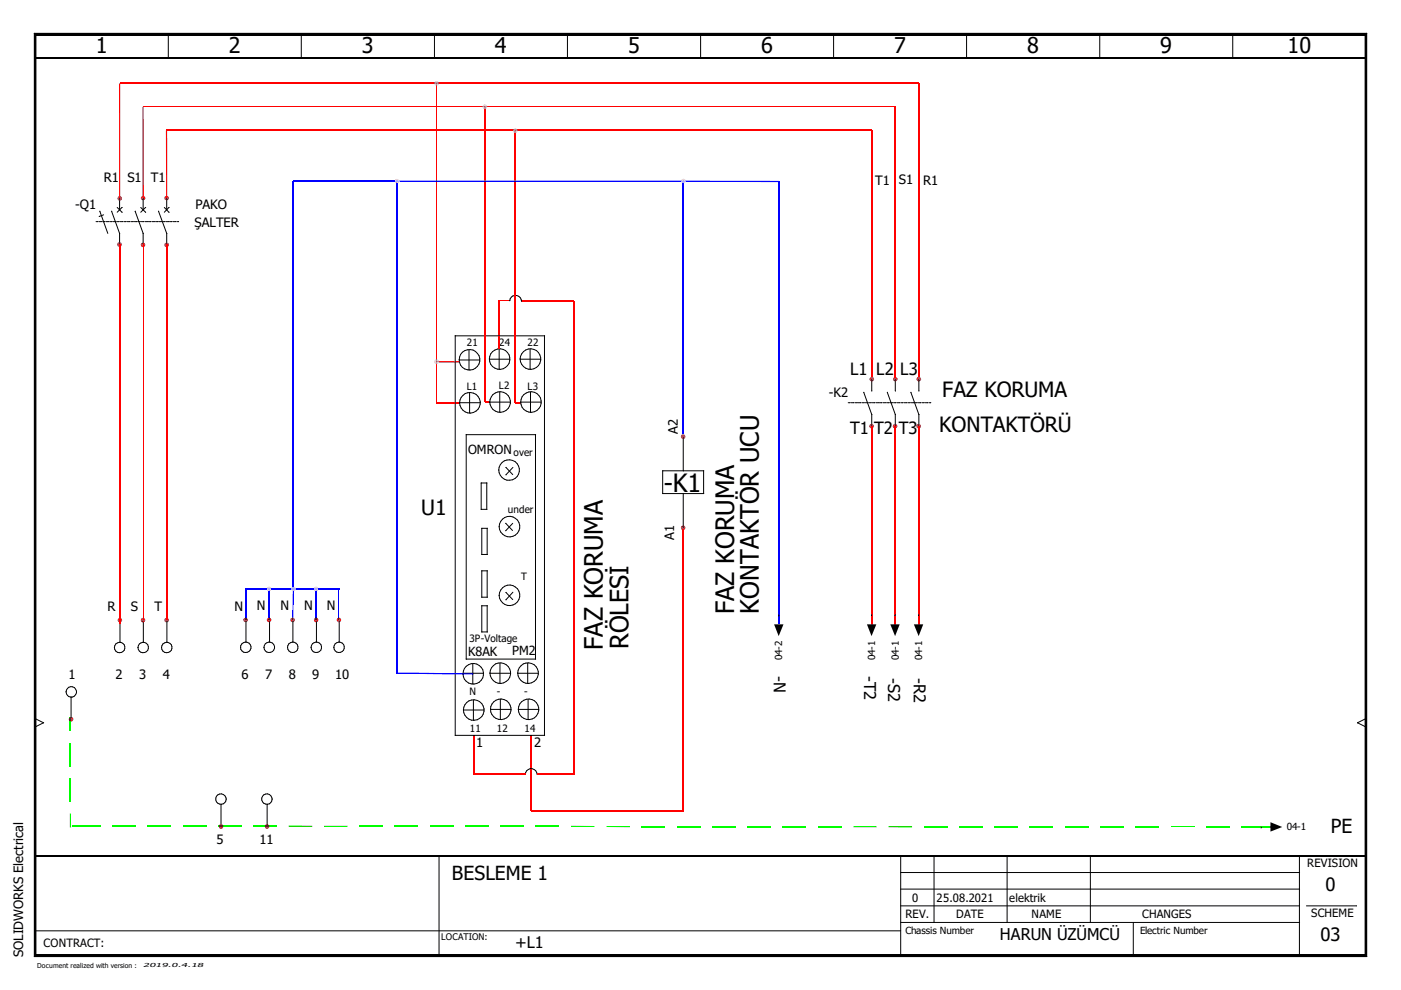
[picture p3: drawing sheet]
<svg xmlns="http://www.w3.org/2000/svg" width="297mm" height="210mm" viewBox="0 0 297 210" stroke-linecap="round" stroke-linejoin="round" font-family="sans-serif">
<path d="M.1 0h296.8v209.8h-296.8z" fill="none" stroke="#fff" stroke-width=".21"/>
<g fill="none" stroke="#000" stroke-width=".21">
<path d="M7.3 7.1l.3 .4zM7.3 7.1h282.5zM7.3 7.1v195.7zM7.3 7.1h282.5v195.7h-282.5zM7.6 7.5h281.8zM7.6 7.5v194.9zM7.6 7.5h281.8v194.9h-281.8zM35.7 7.2v5M63.9 7.2v5M92.2 7.2l-.1 5M120.4 7.2l-.1 5M148.6 7.2l-.1 5"/>
<path d="M176.8 7.2l-.1 5M205 7.2l-.1 5M233.2 7.2v5M261.4 7.2v5M289.4 7.5v194.9zM289.8 7.1l-.4 .4zM289.8 7.1v195.7zM20.4 47h.4M21 47h.5M21.2 44.8l1.7 4.7M21.8 47h.5M22 45.6l-.9 .3"/>
<path d="M22.5 47h.5M23.2 47h.6M23.7 44.8l1.7 4.7M24 47h.5M24.7 47h.6M24.8 44l1.1 1M25.4 49.5h.1M25.4 42v2.5M25.4 49.5v2.5M25.5 47h.5M25.9 44l-1.1 1M26.2 47h.6"/>
<path d="M27 47h.5M27.7 47h.6M28.5 47h.5M28.7 44.8l1.6 4.7M28.7 44.8h.1M29.2 47h.6M29.8 44l1.1 1M30 47h.5M30.3 42v2.5M30.3 49.5v2.5M30.3 49.5h.1M30.3 44.5h.1"/>
<path d="M30.7 47h.6M30.9 44l-1.1 1M31.5 47h.5M32.2 47h.6M33 47h.5M33.7 44.8l1.6 4.7M33.7 47h.5M34.5 47h.5M34.8 44l1 1M35.2 47h.6M35.3 49.5h.1M35.3 42l.1 2.5"/>
<path d="M35.3 49.5v2.5M35.8 44h.1M35.8 45h.1M35.8 44l-1 1M35.9 47h.6M36.7 47h.6M37.5 47h.4M110.3 76.1h.1M110.3 76.2h4.4M112.4 74v4.3M110.4 85.3h4.4M24.3 137.3h.1"/>
<path d="M25.4 131.7l.1 4.4M29.2 137.3h.1M30.4 131.7v4.4M34.2 137.3h.1M35.4 136.1h.1M35.4 131.7v4.4M7.4 154.1h.1M7.4 152.4l1.8 .8M9.2 153.2l-1.8 .9M9.2 153.2h.1M14 146.7h.1M15.1 147.8v4.5"/>
<path d="M287.8 153.2h.1M287.8 153.2l1.8 .9M289.6 154.1h.1M289.6 152.4l-1.8 .8M46.9 170.6v4.4M48 169.4h.1M7.4 197.4h183.6M93.1 181.5v21.1M191 195.6h84.5M191 192.1h84.5M191 188.5h84.5M191 185h84.5"/>
<path d="M191 181.5v21.1M198.1 181.5l-.1 14.1M213.6 181.5l-.1 14.1M231.2 181.5v14.1M240.3 195.6v7M275.5 181.5h.1M275.5 181.5v21.1M277 192.1h10.6M7.3 202.8h282.5zM7.6 202.4l-.3 .4zM7.6 202.4h281.8zM289.4 202.4l.4 .4z"/>
<circle cx="112.5" cy="76.1" r="2.19"/>
<circle cx="25.4" cy="137.3" r="1.11"/>
<circle cx="30.4" cy="137.3" r="1.11"/>
<circle cx="35.4" cy="137.3" r="1.11"/>
<circle cx="15.1" cy="146.7" r="1.12"/>
<circle cx="46.9" cy="169.4" r="1.11"/>
</g>
<path d="M7.3 7.3h282.5M7.3 202.6h282.5" fill="none" stroke="#000" stroke-width=".38"/>
<path d="M7.3 7.1l.3 .4zM289.8 7.1l-.4 .4zM7.6 202.4l-.3 .4zM289.4 202.4l.4 .4z" fill="#000"/>
<path d="M7.4 7.1v195.7M7.4 12.2h282.2M289.6 7.1v195.7M7.4 181.5h282.2" fill="none" stroke="#000" stroke-width=".34"/>
<path d="M25.4 17.7v24.4M30.3 22.6v19.4M25.4 51.8v80.6M35.3 51.9v79.6M110.6 63.9h11.1" fill="none" stroke="#f00" stroke-width=".25"/>
<path d="M35.3 27.6v14.4" fill="none" stroke="#f00" stroke-width=".3"/>
<path d="M62.2 38.4v86.4" fill="none" stroke="#00f" stroke-width=".25"/>
<path d="M30.3 51.9v79.6" fill="none" stroke="#f00" stroke-width=".21"/>
<path d="M109.3 85.2h1.1v.3h-1.1z" fill-rule="evenodd" fill="#f00"/>
<g fill="none" stroke="#000" stroke-width=".21">
<path d="M97.4 76.3h.1M97.4 76.3h4.3M99.4 74.1l.1 4.3M103.8 76.1h.1M103.8 76.2h4.3M105.8 74v4.3M105.8 78.3h.1M115.5 71.2l-.1 84.7M97.4 85.4h4.5M103.8 85.3h4.4M107.3 99.1l1.4 1.5M108.8 99.1l-1.5 1.6"/>
<path d="M110.4 85.3h.1M112.5 83.1v4.3M113.5 92.2l.1 47.5M103.2 102.4v5.6M103.2 102.4h-1.2v5.6h1.2M109.8 142.7h.1M109.8 142.7h4.4M109.9 150.4h4.4M109.9 150.4h.1M111.9 140.6v4.3M112 148.3v4.3M111.4 164.2a1.23 1.23 0 0 1 1.2-1.2 1.23 1.23 0 0 1 1.3 1.2"/>
<circle cx="99.5" cy="76.3" r="2.18"/>
<circle cx="105.9" cy="76.1" r="2.18"/>
<circle cx="112.6" cy="85.2" r="2.18"/>
<circle cx="112" cy="142.7" r="2.19"/>
<circle cx="112.1" cy="150.4" r="2.18"/>
</g>
<path d="M92.5 76.7h4.9M105.8 63.7v10.3M121.7 63.9v100.3h-7.8M144.9 112.1v59.8M112.6 155.9v16h32.5" fill="none" stroke="#f00" stroke-width=".25"/>
<path d="M105.8 63.7h2.3" fill="none" stroke="#f00" stroke-width=".21"/>
<path d="M102.8 85.1h1v.2h-1z" fill-rule="evenodd" fill="#f00"/>
<path d="M25.4 17.7h169.5M194.8 17.7v62.3M35.3 27.6h149.6M102.8 22.6v62.6M109.3 27.7v57.6M184.8 27.6v52.4M189.8 22.6v57.4M92.5 85.4h4.9M184.8 90.4v42M189.8 90.4v42M194.8 90.4v42M100.5 155.9v8.3h10.9" fill="none" stroke="#f00" stroke-width=".25"/>
<g fill="none" stroke="#000" stroke-width=".21">
<path d="M108.1 63.8a1.02 1.02 0 0 1 1-1.1 1.25 1.25 0 0 1 1.5 1.2M115.4 71.2h-18.9v84.7h19M97.4 85.4h.1M99.6 83.2v4.3M103.8 85.3h.1M105.7 99.7h.1M106 83.1v4.3M113.6 92.2h-14.8v47.5h14.7M144.9 92.6v7.2M149.2 99.8v4.8M149.2 99.8h-8.7v4.8h8.7M179.8 85.4h.5"/>
<path d="M180.5 85.4h.5M181.2 85.4h.6M181.9 85.4h.6M182.7 85.4h.6M183.2 83.2l1.6 4.7M183.5 85.4h.5M184.2 85.4h.5M184.8 80.4l.1 2.5M184.8 87.9v2.5M184.8 87.9h.1M185 85.4h.5M185.7 85.4h.6"/>
<path d="M186.4 85.4h.6M187.2 85.4h.5M188 85.4h.5M188.2 83.2l1.6 4.7M188.7 85.4h.5M189.4 85.4h.6M189.8 87.9h.1M189.8 80.4l.1 2.5M189.8 87.9v2.5M190.2 85.4h.6M191 85.4h.5M191.7 85.4h.5"/>
<path d="M192.4 85.4h.6M193.2 83.2l1.6 4.7M193.2 85.4h.5M193.9 85.4h.6M194.7 85.4h.5M194.8 87.9h.1M194.8 80.4l.1 2.5M194.8 87.9v2.5M195.4 85.4h.6M196.2 85.4h.5M196.9 85.4h.5M102.1 112h1.2v5.6h-1.2z"/>
<path d="M105.8 111.7h.1M107.3 111l1.4 1.5M108.7 111l-1.4 1.5M144.9 104.6v7.3M51 137.2h.1M52.2 131.7v4.4M56 137.2h.1M57.1 131.7l.1 4.4M61 137.2h.1M62.1 136.1h.1M62.1 131.7v4.4M66 137.2h.1"/>
<path d="M67.1 131.7v4.4M102.1 121h1.2v5.6h-1.2zM102.1 128.4h1.2v5.6h-1.2zM105.8 126.2h.1M107.3 125.6l1.4 1.5M108.8 125.6l-1.5 1.6M98.2 142.9h.1M98.2 142.7h4.3M98.3 150.5h4.4M100.2 140.7l.1 4.3M100.4 148.4v4.3M103.9 142.7h.1"/>
<path d="M103.9 142.7h4.4M104 150.4h4.4M104 150.4h.1M106 140.6v4.3M106.1 148.2v4.3"/>
<circle cx="99.6" cy="85.4" r="2.19"/>
<circle cx="106" cy="85.2" r="2.18"/>
<circle cx="107.9" cy="99.7" r="2.18"/>
<circle cx="108" cy="111.7" r="2.17"/>
<circle cx="52.1" cy="137.2" r="1.11"/>
<circle cx="57.1" cy="137.2" r="1.12"/>
<circle cx="62.1" cy="137.2" r="1.11"/>
<circle cx="67.1" cy="137.2" r="1.11"/>
<circle cx="108" cy="126.2" r="2.18"/>
<circle cx="100.3" cy="142.9" r="2.17"/>
<circle cx="100.4" cy="150.6" r="2.18"/>
<circle cx="106.1" cy="142.7" r="2.18"/>
<circle cx="106.2" cy="150.4" r="2.18"/>
</g>
<path d="M92.6 17.7v67.7M30.3 22.7h159.6" fill="none" stroke="#f00" stroke-width=".21"/>
<path d="M84.2 38.4v104.4M144.9 38.4v53.6M165.1 38.5v93.9M52.1 131.4v-6.6h14.9v6.6M57.1 124.8v6.6" fill="none" stroke="#00f" stroke-width=".25"/>
<path d="M62.1 124.8v6.6" fill="none" stroke="#00f" stroke-width=".42"/>
<path d="M84.2 38.4h60.7M144.9 38.5h20.2" fill="none" stroke="#00f" stroke-width=".3"/>
<g fill="none" stroke="#0f0" stroke-width=".25">
<path d="M14.9 152.1v2.9M14.9 157.5v5M14.9 165v5M14.9 172.5v2.9M15.2 175.2h6.1M23.8 175.2h5M31.3 175.2h5M38.8 175.2h5M46.3 175.2h5M53.8 175.2h4.9M61.2 175.2h5M68.7 175.2h5"/>
<path d="M76.2 175.2h5M83.6 175.2h5M91.1 175.2h5M98.6 175.2h5M106.1 175.2h5M113.6 175.2h5M121.1 175.2h5M128.6 175.3h5M136 175.3h5M143.5 175.3h5M151 175.3h5M158.5 175.3h4.9"/>
<path d="M165.9 175.3h5M173.4 175.3h5M180.9 175.3h5M188.4 175.3h5M195.9 175.3h5M203.4 175.3h5M210.8 175.3h5M218.3 175.3h5M225.8 175.3h5M233.3 175.3h4.9M240.7 175.3h5M255.7 175.3h5"/>
<path d="M263.2 175.3h6.2"/>
</g>
<path d="M248.2 175.3h5" fill="none" stroke="#0f0" stroke-width=".21"/>
<path d="M84.3 142.6l16 .2v.2l-16-.2z" fill="#00f"/>
<g fill="none" stroke="#000" stroke-width=".21">
<path d="M70.8 137.2h.1M71.9 131.7l.1 4.4M165.1 130.4h.1M184.8 130.4h.1M189.8 130.4h.1M194.8 130.4h.1M56.6 170.6v4.4M56.6 170.6h.1M57.7 169.4h.1M267.4 175.3h.1"/>
<circle cx="71.9" cy="137.2" r="1.11"/>
<circle cx="56.6" cy="169.4" r="1.11"/>
</g>
<path d="M164.1 132.4h2l-1 2.5zM183.8 132.4h2l-1 2.5zM188.8 132.4h2l-1 2.5zM193.8 132.4h1.9l-.9 2.5zM269.4 174.3l2.5 1-2.5 1z" fill="#000"/>
<path d="M71.9 124.8v6.6" fill="none" stroke="#00f" stroke-width=".21"/>
<path d="M62.2 38.4h22M67 124.8h5" fill="none" stroke="#00f" stroke-width=".25"/>
<g fill="#a50000">
<path d="M194.9 80.3l.3-.2 .1 .3z"/>
<path d="M194.8 79.9l.4 .2-.3 .2z"/>
<path d="M194.4 80.1l.4-.2v.4z"/>
<path d="M194.4 80.1l.4 .3h-.5z"/>
<path d="M194.3 80.4h.5l-.4 .3z"/>
<path d="M194.4 80.7l.4-.3v.5z"/>
<path d="M194.8 80.4l.4 .3-.4 .2z"/>
<path d="M194.9 80.4h.4l-.1 .3z"/>
<path d="M195.1 90l.2 .4h-.5z"/>
<path d="M194.8 89.9l.3 .1-.3 .3z"/>
<path d="M194.4 90l.4-.1v.4z"/>
<path d="M194.4 90l.3 .4h-.4z"/>
<path d="M194.3 90.4h.4l-.3 .3z"/>
<path d="M194.7 90.4l.1 .4-.4-.1z"/>
<path d="M194.8 90.4l.3 .3-.3 .1z"/>
<path d="M194.8 90.4h.5l-.2 .3z"/>
<path d="M189.9 80.3l.3-.2 .1 .3z"/>
<path d="M189.8 79.9l.4 .2-.3 .2z"/>
<path d="M189.5 80.1l.3-.2v.4z"/>
<path d="M189.5 80.1l.3 .3h-.5z"/>
<path d="M189.3 80.4h.5l-.3 .3z"/>
<path d="M189.8 80.4v.5l-.3-.2z"/>
<path d="M189.8 80.4l.4 .3-.4 .2z"/>
<path d="M189.9 80.4h.4l-.1 .3z"/>
<path d="M190.1 90l.2 .4h-.5z"/>
<path d="M189.8 89.9l.3 .1-.3 .3z"/>
<path d="M189.4 90l.4-.1v.4z"/>
<path d="M189.4 90l.3 .4h-.4z"/>
<path d="M189.3 90.4h.4l-.3 .3z"/>
<path d="M189.7 90.4l.1 .4-.4-.1z"/>
<path d="M189.8 90.4l.3 .3-.3 .1z"/>
<path d="M189.8 90.4h.5l-.2 .3z"/>
<path d="M184.9 80.3l.3-.2 .1 .3z"/>
<path d="M184.8 79.9l.4 .2-.3 .2z"/>
<path d="M184.5 80.1l.3-.2v.4z"/>
<path d="M184.5 80.1l.3 .3h-.5z"/>
<path d="M184.3 80.4h.5l-.3 .3z"/>
<path d="M184.8 80.4v.5l-.3-.2z"/>
<path d="M184.8 80.4l.4 .3-.4 .2z"/>
<path d="M184.9 80.4h.4l-.1 .3z"/>
<path d="M185.1 90l.2 .4h-.5z"/>
<path d="M184.8 89.9l.3 .1-.3 .3z"/>
<path d="M184.4 90l.4-.1-.1 .4z"/>
<path d="M184.4 90l.3 .4h-.4z"/>
<path d="M184.3 90.4h.4l-.3 .3z"/>
<path d="M184.7 90.4l.1 .4-.4-.1z"/>
<path d="M184.8 90.4l.3 .3-.3 .1z"/>
<path d="M184.8 90.4h.5l-.2 .3z"/>
</g>
<g fill="#ff7fdf">
<path d="M145.2 38l.2 .4h-.5z"/>
<path d="M144.9 37.9l.3 .1-.3 .4z"/>
<path d="M144.6 38l.3-.1v.5z"/>
<path d="M144.6 38l.3 .4h-.5z"/>
<path d="M144.4 38.4h.5l-.3 .3z"/>
<path d="M144.9 38.4v.5l-.3-.2z"/>
<path d="M144.9 38.4l.3 .3-.3 .2z"/>
<path d="M144.9 38.4h.5l-.2 .3z"/>
</g>
<g fill="#a50000">
<path d="M144.9 111.8l.3-.3 .1 .4z"/>
<path d="M144.9 111.4l.3 .1-.3 .3z"/>
<path d="M144.5 111.5l.4-.1v.4z"/>
<path d="M144.5 111.5l.3 .3-.4 .1z"/>
<path d="M144.4 111.9h.4l-.3 .4z"/>
<path d="M144.5 112.3l.4-.4v.5z"/>
<path d="M144.9 111.9l.3 .4-.3 .1z"/>
<path d="M144.9 111.9h.4l-.1 .4z"/>
<path d="M144.9 92.5l.3-.3 .1 .4z"/>
<path d="M144.9 92.1l.3 .1-.3 .3z"/>
<path d="M144.5 92.2l.4-.1v.4z"/>
<path d="M144.5 92.2l.3 .4h-.4z"/>
<path d="M144.4 92.6h.4l-.3 .3z"/>
<path d="M144.5 92.9l.4-.3v.4z"/>
<path d="M144.9 92.6l.3 .3-.3 .1z"/>
<path d="M144.9 92.6h.4l-.1 .3z"/>
</g>
<g fill="#ff7fdf">
<path d="M109.6 27.3l.2 .4h-.5z"/>
<path d="M109.3 27.2l.3 .1-.3 .4z"/>
<path d="M108.9 27.3l.4-.1v.4z"/>
<path d="M108.9 27.3l.3 .4h-.4z"/>
<path d="M108.8 27.7h.4l-.3 .4z"/>
<path d="M109.2 27.7l.1 .5-.4-.1z"/>
<path d="M109.3 27.8l.3 .3-.3 .1z"/>
<path d="M109.3 27.7h.5l-.2 .4z"/>
<path d="M103.2 22.3l.1 .3h-.5z"/>
<path d="M102.8 22.1l.4 .2-.4 .3z"/>
<path d="M102.4 22.3l.4-.2v.5z"/>
<path d="M102.4 22.3l.3 .3h-.4z"/>
<path d="M102.3 22.6h.4l-.3 .4z"/>
<path d="M102.7 22.6l.1 .5-.4-.1z"/>
<path d="M102.8 22.6l.4 .4-.4 .1z"/>
<path d="M102.8 22.6h.5l-.1 .4z"/>
<path d="M92.6 76.7l.3-.4 .1 .4z"/>
<path d="M92.5 76.2l.4 .1-.3 .4z"/>
<path d="M92.2 76.3l.3-.1v.5z"/>
<path d="M92.2 76.3l.3 .4h-.4z"/>
<path d="M92.1 76.7l.4 .1-.3 .2z"/>
<path d="M92.2 77l.3-.2v.4z"/>
<path d="M92.5 76.8l.4 .2-.4 .2z"/>
<path d="M92.6 76.8l.4-.1-.1 .3z"/>
<path d="M92.6 17.7l.3-.4 .1 .4z"/>
<path d="M92.5 17.2l.4 .1-.3 .4z"/>
<path d="M92.2 17.3l.3-.1v.5z"/>
<path d="M92.2 17.3l.3 .4h-.4z"/>
<path d="M92.1 17.7h.4l-.3 .3z"/>
<path d="M92.2 18l.3-.3v.5z"/>
<path d="M92.5 17.7l.4 .3-.4 .2z"/>
<path d="M92.6 17.7h.4l-.1 .3z"/>
<path d="M84.5 38.1l.2 .3h-.5z"/>
<path d="M84.2 37.9l.3 .2-.3 .3z"/>
<path d="M83.8 38.1l.4-.2-.1 .5z"/>
<path d="M83.8 38.1l.3 .3h-.5z"/>
<path d="M83.6 38.4h.5l-.3 .4z"/>
<path d="M84.1 38.4l.1 .5-.4-.1z"/>
<path d="M84.2 38.5l.3 .3-.3 .1z"/>
<path d="M84.2 38.4h.5l-.2 .4z"/>
</g>
<g fill="#a50000">
<path d="M71.9 131.4l.3-.3 .1 .3z"/>
<path d="M71.8 130.9l.4 .2-.3 .3z"/>
<path d="M71.5 131.1l.3-.2v.5z"/>
<path d="M71.5 131.1l.3 .3h-.4z"/>
<path d="M71.4 131.4l.4 .1-.3 .3z"/>
<path d="M71.5 131.8l.3-.3v.5z"/>
<path d="M71.8 131.5l.4 .3-.4 .2z"/>
<path d="M71.9 131.5l.4-.1-.1 .4z"/>
<path d="M67.1 131.4l.3-.3 .1 .3z"/>
<path d="M67 130.9l.4 .2-.3 .3z"/>
<path d="M66.7 131.1l.3-.2v.5z"/>
<path d="M66.7 131.1l.3 .3h-.5z"/>
<path d="M66.5 131.4l.5 .1-.3 .3z"/>
<path d="M66.7 131.8l.3-.3v.5z"/>
<path d="M67 131.5l.4 .3-.4 .2z"/>
<path d="M67.1 131.5l.4-.1-.1 .4z"/>
</g>
<g fill="#ff7fdf">
<path d="M67.1 124.8l.3-.3 .1 .3z"/>
<path d="M67 124.4l.4 .1-.3 .3z"/>
<path d="M66.7 124.5l.3-.1v.4z"/>
<path d="M66.7 124.5l.3 .3h-.5z"/>
<path d="M66.5 124.8l.5 .1-.3 .3z"/>
<path d="M67 124.9v.4l-.3-.1z"/>
<path d="M67 124.9l.4 .3-.4 .1z"/>
<path d="M67.1 124.8h.4l-.1 .4z"/>
<path d="M62.6 124.5l.1 .3h-.4z"/>
<path d="M62.2 124.4l.4 .1-.3 .3z"/>
<path d="M61.9 124.5l.3-.1v.4z"/>
<path d="M61.9 124.5l.3 .3h-.5z"/>
<path d="M61.7 124.8l.5 .1-.3 .3z"/>
<path d="M62.2 124.9v.4l-.3-.1z"/>
<path d="M62.2 124.9l.4 .3-.4 .1z"/>
<path d="M62.3 124.8h.4l-.1 .4z"/>
</g>
<g fill="#a50000">
<path d="M62.1 131.4l.3-.3 .1 .3z"/>
<path d="M62.1 130.9l.3 .2-.3 .3z"/>
<path d="M61.7 131.1l.4-.2v.5z"/>
<path d="M61.7 131.1l.3 .3h-.5z"/>
<path d="M61.5 131.4l.5 .1-.3 .3z"/>
<path d="M61.7 131.8l.4-.3v.5z"/>
<path d="M62.1 131.5l.3 .3-.3 .2z"/>
<path d="M62.1 131.5l.4-.1-.1 .4z"/>
<path d="M57.1 131.4l.3-.3 .2 .3z"/>
<path d="M57.1 130.9l.3 .2-.3 .3z"/>
<path d="M56.7 131.1l.4-.2v.5z"/>
<path d="M56.7 131.1l.3 .3h-.4z"/>
<path d="M56.6 131.4l.4 .1-.3 .3z"/>
<path d="M56.7 131.8l.4-.3v.5z"/>
<path d="M57.1 131.5l.3 .3-.3 .2z"/>
<path d="M57.1 131.4h.5l-.2 .4z"/>
</g>
<g fill="#ff7fdf">
<path d="M57.4 124.5l.2 .3h-.5z"/>
<path d="M57.1 124.4l.3 .1-.3 .3z"/>
<path d="M56.7 124.5l.4-.1v.4z"/>
<path d="M56.7 124.5l.3 .3h-.4z"/>
<path d="M56.6 124.8l.4 .1-.3 .3z"/>
<path d="M57 124.9l.1 .4-.4-.1z"/>
<path d="M57.1 124.9l.3 .3-.3 .1z"/>
<path d="M57.1 124.8h.5l-.2 .4z"/>
</g>
<g fill="#a50000">
<path d="M57 174.9l.1 .3h-.4z"/>
<path d="M56.6 174.8l.4 .1-.3 .3z"/>
<path d="M56.3 174.9l.3-.1v.4z"/>
<path d="M56.3 174.9l.3 .3h-.5z"/>
<path d="M56.1 175.2l.5 .1-.3 .3z"/>
<path d="M56.6 175.3v.4l-.3-.1z"/>
<path d="M56.6 175.3l.4 .3-.4 .1z"/>
<path d="M56.7 175.2h.4l-.1 .4z"/>
<path d="M52.1 131.4l.3-.3 .2 .3z"/>
<path d="M52.1 130.9l.3 .2-.3 .3z"/>
<path d="M51.7 131.1l.4-.2v.5z"/>
<path d="M51.7 131.1l.3 .3h-.4z"/>
<path d="M51.6 131.4l.4 .1-.3 .3z"/>
<path d="M52 131.5l.1 .5-.4-.2z"/>
<path d="M52.1 131.5l.3 .3-.3 .2z"/>
<path d="M52.1 131.4h.5l-.2 .4z"/>
<path d="M46.9 175.2l.3-.3 .2 .3z"/>
<path d="M46.9 174.8l.3 .1-.3 .3z"/>
<path d="M46.5 174.9l.4-.1v.4z"/>
<path d="M46.5 174.9l.4 .3h-.5z"/>
<path d="M46.4 175.2l.5 .1-.4 .3z"/>
<path d="M46.9 175.3v.4l-.4-.1z"/>
<path d="M46.9 175.3l.3 .3-.3 .1z"/>
<path d="M46.9 175.2h.5l-.2 .4z"/>
<path d="M35.4 42l.3-.3 .1 .3z"/>
<path d="M35.3 41.5l.4 .2-.3 .3z"/>
<path d="M35 41.7l.3-.2v.5z"/>
<path d="M35 41.7l.3 .3h-.5z"/>
<path d="M34.8 42h.5l-.3 .3z"/>
<path d="M35 42.3l.3-.3v.5z"/>
<path d="M35.3 42l.4 .3-.4 .2z"/>
<path d="M35.4 42h.4l-.1 .3z"/>
<path d="M35.3 131.4l.4-.3 .1 .4z"/>
<path d="M35.3 131l.4 .1-.4 .3z"/>
<path d="M35 131.1l.3-.1v.4z"/>
<path d="M35 131.1l.3 .4h-.5z"/>
<path d="M34.8 131.5h.5l-.3 .3z"/>
<path d="M35.3 131.5v.5l-.3-.2z"/>
<path d="M35.3 131.5l.4 .3-.4 .2z"/>
<path d="M35.3 131.5h.5l-.1 .3z"/>
<path d="M35.3 51.9l.4-.3 .1 .3z"/>
<path d="M35.3 51.4l.4 .2-.4 .3z"/>
<path d="M35 51.6l.3-.2v.5z"/>
<path d="M35 51.6l.3 .3h-.5z"/>
<path d="M34.8 51.9h.5l-.3 .4z"/>
<path d="M35.3 51.9v.5l-.3-.1z"/>
<path d="M35.3 51.9l.4 .4-.4 .1z"/>
<path d="M35.3 51.9h.5l-.1 .4z"/>
<path d="M30.4 42l.3-.3 .2 .3z"/>
<path d="M30.3 41.5l.4 .2-.3 .3z"/>
<path d="M30 41.7l.3-.2v.5z"/>
<path d="M30 41.7l.3 .3h-.5z"/>
<path d="M29.8 42h.5l-.3 .3z"/>
<path d="M30.3 42v.5l-.3-.2z"/>
<path d="M30.3 42l.4 .3-.4 .2z"/>
<path d="M30.4 42h.5l-.2 .3z"/>
<path d="M30.3 131.4l.4-.3 .1 .4z"/>
<path d="M30.3 131l.4 .1-.4 .3z"/>
<path d="M30 131.1l.3-.1v.4z"/>
<path d="M30 131.1l.3 .3-.5 .1z"/>
<path d="M29.8 131.5h.5l-.3 .3z"/>
<path d="M30 131.8l.3-.3v.5z"/>
<path d="M30.3 131.5l.4 .3-.4 .2z"/>
<path d="M30.3 131.5h.5l-.1 .3z"/>
<path d="M30.3 51.9l.4-.3 .1 .3z"/>
<path d="M30.3 51.4l.4 .2-.4 .3z"/>
<path d="M30 51.6l.3-.2v.5z"/>
<path d="M30 51.6l.3 .3h-.5z"/>
<path d="M29.8 51.9h.5l-.3 .4z"/>
<path d="M30.3 51.9v.5l-.3-.1z"/>
<path d="M30.3 52l.4 .3-.4 .1z"/>
<path d="M30.3 51.9h.5l-.1 .4z"/>
<path d="M25.4 131.4l.4-.3 .1 .4z"/>
<path d="M25.4 131l.4 .1-.4 .3z"/>
<path d="M25.1 131.1l.3-.1v.4z"/>
<path d="M25.1 131.1l.3 .3-.5 .1z"/>
<path d="M24.9 131.5h.5l-.3 .3z"/>
<path d="M25.1 131.8l.3-.3v.5z"/>
<path d="M25.4 131.5l.4 .3-.4 .2z"/>
<path d="M25.4 131.5h.5l-.1 .3z"/>
<path d="M25.4 42l.3-.3 .2 .4z"/>
<path d="M25.4 41.6l.3 .1-.3 .3z"/>
<path d="M25 41.7l.4-.1v.4z"/>
<path d="M25 41.7l.3 .4h-.4z"/>
<path d="M24.9 42.1h.5l-.4 .3z"/>
<path d="M25 42.4l.4-.3v.5z"/>
<path d="M25.4 42.1l.3 .3-.3 .2z"/>
<path d="M25.4 42.1h.5l-.2 .3z"/>
<path d="M25.7 51.5l.1 .3h-.4z"/>
<path d="M25.4 51.4l.3 .1-.3 .3z"/>
<path d="M25 51.5l.4-.1v.4z"/>
<path d="M25 51.5l.3 .3h-.5z"/>
<path d="M24.8 51.8l.5 .1-.3 .3z"/>
<path d="M25.3 51.9l.1 .4-.4-.1z"/>
<path d="M25.4 51.9l.3 .3-.3 .1z"/>
<path d="M25.4 51.8h.4l-.1 .4z"/>
<path d="M15.4 152.1l.2 .4h-.5z"/>
<path d="M15.1 152l.3 .1-.3 .4z"/>
<path d="M14.7 152.1l.4-.1v.4z"/>
<path d="M14.7 152.1l.3 .4h-.4z"/>
<path d="M14.6 152.5h.4l-.3 .4z"/>
<path d="M15 152.5l.1 .5-.4-.1z"/>
<path d="M15.1 152.6l.3 .3-.3 .1z"/>
<path d="M15.1 152.5h.5l-.2 .4z"/>
</g>
<g font-size="5.4">
<text x="155.7" y="130.3" transform="rotate(-90 155.7 130.3)">FAZ KORUMA</text>
<text x="160.9" y="130.1" transform="rotate(-90 160.9 130.1)">KONTAKTÖR UCU</text>
<text x="127.8" y="137.8" transform="rotate(-90 127.8 137.8)">FAZ KORUMA</text>
<text x="133.3" y="137.6" transform="rotate(-90 133.3 137.6)">RÖLESİ</text>
</g>
<text font-size="5.3" x="140.8" y="104.3">-K1</text>
<g font-size="4.6">
<text x="20.3" y="11.3">1</text>
<text x="48.5" y="11.3">2</text>
<text x="76.7" y="11.3">3</text>
<text x="104.9" y="11.3">4</text>
<text x="133.2" y="11.3">5</text>
<text x="161.4" y="11.3">6</text>
<text x="189.6" y="11.3">7</text>
<text x="217.8" y="11.3">8</text>
<text x="246" y="11.3">9</text>
<text x="273" y="11.3">10</text>
</g>
<g font-size="4.5">
<text x="199.8" y="84.1">FAZ KORUMA</text>
<text x="199.1" y="91.5">KONTAKTÖRÜ</text>
<text x="89.3" y="109.1">U1</text>
</g>
<g font-size="4.1">
<text x="282.1" y="176.6">PE</text>
<text x="95.8" y="186.6">BESLEME 1</text>
</g>
<g font-size="3.9">
<text x="281" y="188.8">0</text>
<text x="279.9" y="199.4">03</text>
</g>
<g font-size="3.6">
<text x="180.3" y="79.5">L1</text>
<text x="185.8" y="79.4">L2</text>
<text x="190.9" y="79.4">L3</text>
<text x="180.3" y="92">T1</text>
<text x="185.3" y="92">T2 T3</text>
</g>
<g font-size="3.4">
<text x="164" y="143.3" transform="rotate(90 164 143.3)">-N</text>
<text x="183.2" y="143.3" transform="rotate(90 183.2 143.3)">-T2</text>
<text x="188.3" y="143.8" transform="rotate(90 188.3 143.8)">-S2</text>
<text x="193.8" y="143.7" transform="rotate(90 193.8 143.7)">-R2</text>
<text x="109.3" y="201.1">+L1</text>
<text x="212" y="199.4">HARUN ÜZÜMCÜ</text>
</g>
<g font-size="2.7">
<text x="22" y="38.7">R1 S1</text>
<text x="32" y="38.7">T1</text>
<text x="185.6" y="39.3">T1</text>
<text x="190.6" y="39.1">S1</text>
<text x="195.7" y="39.3">R1</text>
<text x="15.9" y="44.3">-Q1</text>
<text x="41.4" y="44.4">PAKO</text>
<text x="41.2" y="48.2">ŞALTER</text>
<text x="175.7" y="84.1">-K2</text>
<text x="143.7" y="92" transform="rotate(-90 143.7 92)">A2</text>
<text x="99.3" y="96.4">OMRON</text>
<text x="142.9" y="114.5" transform="rotate(-90 142.9 114.5)">A1</text>
<text x="22.8" y="129.5">R</text>
<text x="27.8" y="129.5">S</text>
<text x="32.8" y="129.5">T</text>
<text x="49.7" y="129.5">N</text>
<text x="54.5" y="129.4">N</text>
<text x="59.5" y="129.4">N</text>
<text x="64.5" y="129.4">N</text>
<text x="69.3" y="129.4">N</text>
<text x="51.2" y="144">6</text>
<text x="56.2" y="144">7</text>
<text x="61.2" y="144">8</text>
<text x="66.2" y="144">9</text>
<text x="71" y="144">10</text>
<text x="99.2" y="139.2">K8AK</text>
<text x="108.6" y="139">PM2</text>
<text x="14.5" y="144.1">1</text>
<text x="24.5" y="144">2</text>
<text x="29.5" y="144">3</text>
<text x="34.5" y="144">4</text>
<text x="101" y="158.3">1</text>
<text x="113.3" y="158.4">2</text>
<text x="45.9" y="178.9">5</text>
<text x="55" y="178.9">11</text>
<text x="4.9" y="202.8" transform="rotate(-90 4.9 202.8)">SOLIDWORKS Electrical</text>
</g>
<g font-size="2.4">
<text x="277.2" y="183.8">REVISION</text>
<text x="193.4" y="191.3">0</text>
<text x="198.6" y="191.3">25.08.2021</text>
<text x="214" y="191.3">elektrik</text>
<text x="192" y="194.7">REV.</text>
<text x="202.7" y="194.7">DATE</text>
<text x="218.7" y="194.7">NAME</text>
<text x="242.1" y="194.7">CHANGES</text>
<text x="278" y="194.4">SCHEME</text>
<text x="9.2" y="200.9">CONTRACT:</text>
</g>
<g font-size="2.1">
<text x="99" y="73.4">21</text>
<text x="105.8" y="73.4">24</text>
<text x="111.8" y="73.4">22</text>
<text x="99" y="82.6">L1</text>
<text x="105.8" y="82.5">L2</text>
<text x="111.8" y="82.6">L3</text>
<text x="108.9" y="96.6">over</text>
<text x="107.7" y="108.8">under</text>
<text x="110.5" y="123">T</text>
<text x="99.5" y="136.1">3P-Voltage</text>
<text x="165.9" y="140" transform="rotate(-90 165.9 140)">04-2</text>
<text x="185.5" y="140" transform="rotate(-90 185.5 140)">04-1</text>
<text x="190.5" y="140" transform="rotate(-90 190.5 140)">04-1</text>
<text x="195.5" y="140" transform="rotate(-90 195.5 140)">04-1</text>
<text x="99.6" y="147.4">N</text>
<text x="105.3" y="147.3">-</text>
<text x="111.2" y="147.4">-</text>
<text x="99.6" y="155.2">11</text>
<text x="105.4" y="155.1">12</text>
<text x="111.2" y="155.2">14</text>
<text x="272.8" y="176.1">04-1</text>
<text x="192" y="198">Chassis Number</text>
<text x="241.7" y="198.1">Electric Number</text>
</g>
<text font-size="1.9" x="93.6" y="199.2">LOCATION:</text>
<text font-size="1.4" x="7.9" y="205.2">Document realized with version :</text>
<text font-size="1.2" x="30.3" y="205.1">2019.0.4.18</text>
</svg>
